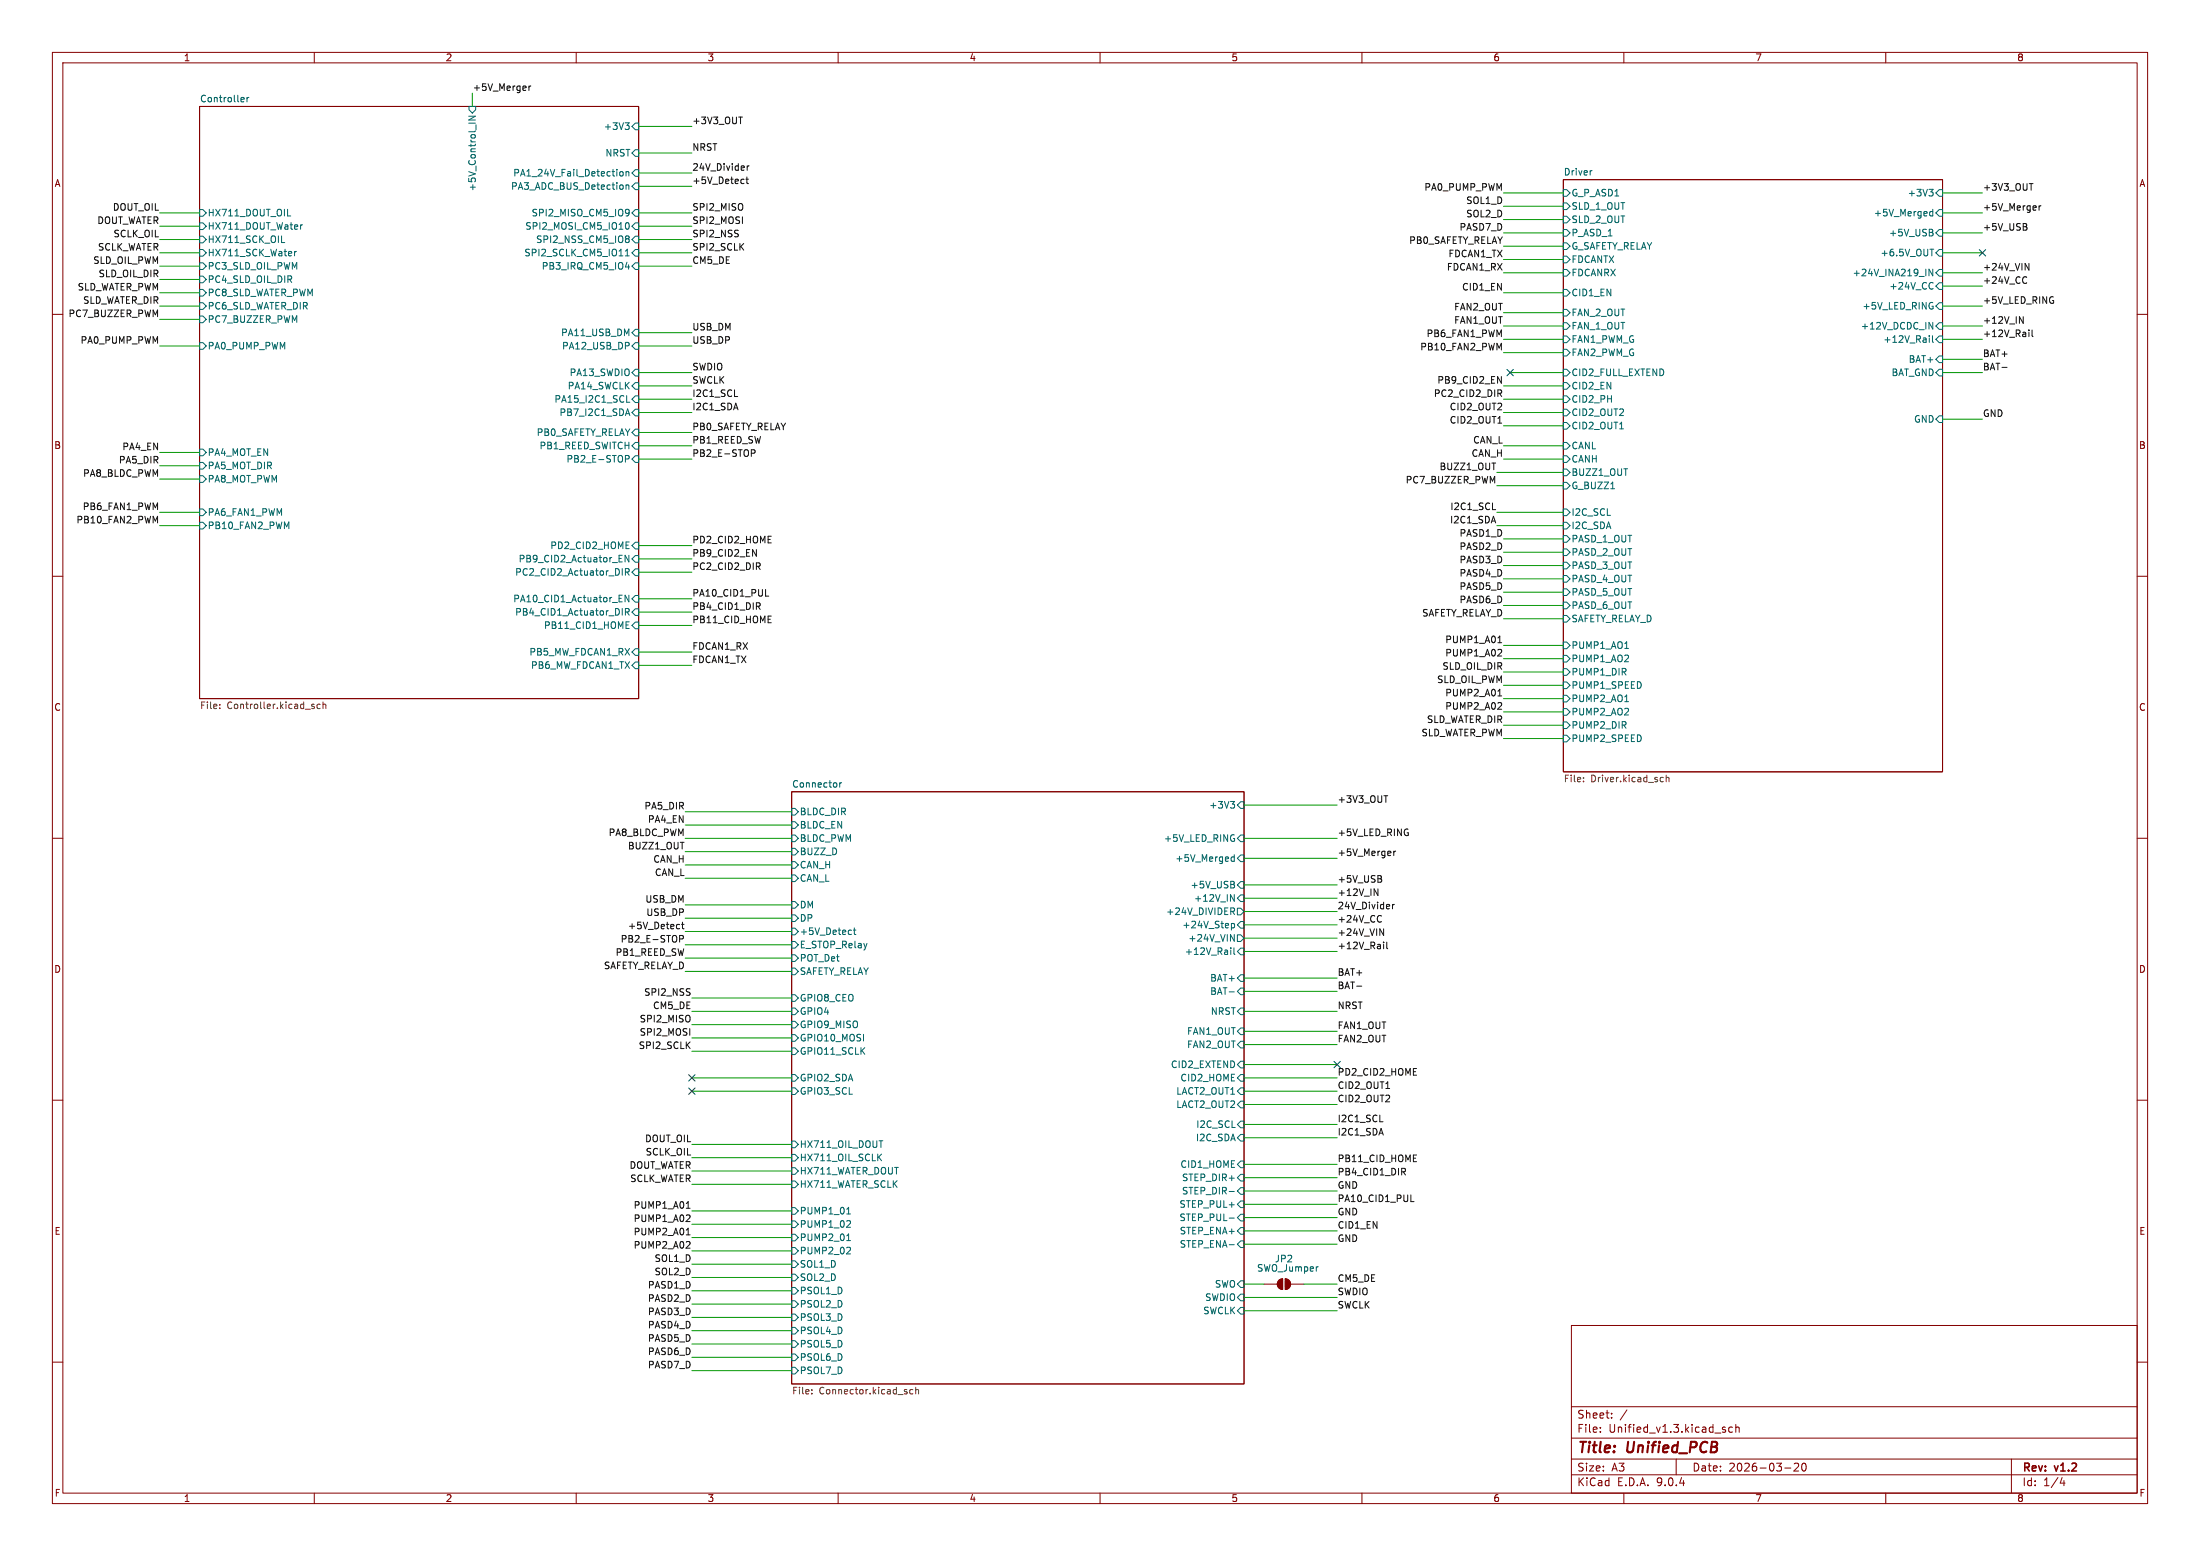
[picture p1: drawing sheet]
<svg xmlns="http://www.w3.org/2000/svg" width="420mm" height="297mm" viewBox="0 0 420 297" stroke-linecap="round" stroke-linejoin="round" font-family="sans-serif">
<g fill="none" stroke="#840000" stroke-width=".19">
<path d="M10 10h400v277h-400zM12 12h396v273h-396zM60 10v2M110 10v2M160 10v2M210 10v2M260 10v2M310 10v2M360 10v2M38.1 20.3h83.8v113.1h-83.8zM298.4 34.3h72.4v113h-72.4zM10 60h2"/>
<path d="M408 60h2M10 110h2M408 110h2M10 160h2M151.1 151.1h86.4v113.1h-86.4zM408 160h2M10 210h2M408 210h2M241.3 245.1h2.5M244.1 244.4l.8-.3v2a1.02 1.02 0 0 1-1-.6 1.02 1.02 0 0 1 .2-1.1zM245.4 244.1a1.02 1.02 0 0 1 1 1 1.02 1.02 0 0 1-1 1zM246.4 245.1h2.5"/>
<path d="M300 253h108v32h-108zM10 260h2M300 278.5h108M300 274.5h108M300 268.5h108M305.5 273.2v.2M305.5 272.5v.1M307.7 270.5v.2M307.7 269.8v.1M310.6 269.1l-1.3 1.9M320 278.5v3M329 272.9l.4 .1v.2l-.2 .2h-.3"/>
<path d="M329 272.4l.4 .1M330.7 272.5l-.4-.1-.3 .3 .2 .6h.5M331.4 272.5l.2-.1 .3 .1 .1 .9M331.4 271.9v1.5M342.5 279.4l.6-.1 .2 .1 .1 .3-1 1.1h1M344.1 279.4l.2-.1a.8 .8 0 0 1 .5 .7 .8 .8 0 0 1-.5 .8l-.2-.2-.2-.4zM384 278.5v6.5M408 260h2M60 285v2M110 285v2M160 285v2M210 285v2"/>
<path d="M260 285v2M300 281.5h108M310 285v2M340.7 280.2h1.2M360 285v2M393.7 282l-.4 1.1h.9M394 282.6v1"/>
</g>
<g fill="none" stroke="#006464" stroke-width=".19">
<path d="M46.2 18.6l.3 .1 .1 .2-.6 .1M46.5 19.4h-.3M47.2 18.6v.8M47.5 18.6l-.3 .2M89.5 22.2h1.2l-1.2 .7h1.2M89.5 20.3h1.3v.7l-.6 .6-.7-.6zM118.4 32.9l.1-.1 .4 .1 .1 .5-.2 .1-.3 .1-.1-.1zM119.3 23.4h.8l-.4 .5M119.5 32.9l.2-.1h.3l.1 .8M119.5 32.8v.8M119.5 35.3v.8M119.5 35.4l.2-.1 .3 .1 .1 .7"/>
<path d="M119.6 39.9h.3l.2 .3a.84 .84 0 0 1-.3 1M119.9 23.9l.2 .3v.3l-.2 .2M121.3 23.5h.6v1.3h-.6l-.7-.7zM121.3 28.6h.6v1.2h-.6l-.7-.6zM121.3 32.4h.6v1.3h-.6l-.7-.7zM121.3 34.9h.6v1.3h-.6l-.7-.6zM298.4 38.7h.7l.6 .7-.6 .6h-.7zM298.4 36.2h.7l.6 .6-.6 .7h-.7zM303.9 32.6h-.2M368.3 36.1h.7l-.4 .5M368.8 36.6l.2 .3v.3l-.2 .2M369 39.9v1.3"/>
<path d="M370.2 36.2h.6v1.3h-.6l-.6-.7zM38.1 40h.6l.7 .6-.7 .7h-.6zM38.1 42.5h.6l.7 .7-.7 .6h-.6zM38.1 45.1h.6l.7 .6-.7 .7h-.6zM38.1 47.6h.6l.7 .7-.7 .6h-.6zM38.1 50.2h.6l.7 .6-.7 .6h-.6zM38.1 52.7h.6l.7 .6-.7 .7h-.6zM38.1 57.8h.6l.7 .6-.7 .7h-.6zM38.1 55.2h.6l.7 .7-.7 .6h-.6zM53.8 46.3h.6M54.9 41.2h.6M56.2 48v.8"/>
<path d="M56.6 48l-.4 .2M57.4 42.9v.9M57.7 42.9l-.3 .3M119.4 48.8h.7M119.4 47.9l.4-.3v1.2M119.4 51h.8M119.6 42.6l.1-.1a.68 .68 0 0 1 .4 .6 .68 .68 0 0 1-.4 .7l-.1-.1M119.6 45h.3l.2 .3-.2 .3M119.6 45.6h.3M119.9 45.6l.2 .2v.3l-.1 .1-.4 .1M120 50.5v.9M120.1 40.5l-.2 .2h-.3"/>
<path d="M120.6 45.7l.7-.6h.6v1.3h-.6zM120.6 50.8l.7-.6h.6v1.2h-.6zM121.3 40h.6v1.3h-.6l-.7-.7zM121.3 42.5h.6v1.3h-.6l-.7-.6zM121.3 47.6h.6v1.3h-.6l-.7-.6zM298.4 59.1h.7l.6 .6-.6 .6h-.7zM298.4 51.4h.7l.6 .7-.6 .6h-.7zM298.4 48.9h.7l.6 .6-.6 .7h-.7zM298.4 41.3h.7l.6 .6-.6 .6h-.7zM298.4 43.8h.7l.6 .7-.6 .6h-.7zM298.4 55.2h.7l.6 .7-.6 .6h-.7zM298.4 46.4h.7l.6 .6-.6 .6h-.7z"/>
<path d="M368.4 47.6h.8M368.7 44.4l.3 .2v.3l-.2 .1M368.8 58.5h.2v.4l-.2 .1M368.8 53.9l.2 .1M368.9 43.8l.1 .2-.1 .3M368.9 57.7l.1 .1M369 51.4v1.2l-.7-1.2v1.2M369 40.4h-.4l-.2 .2 .1 .6h.5M369 55.1l-.2 .1M370.2 40h.6v1.3h-.6l-.6-.7zM370.2 43.8h.6v1.3h-.6l-.6-.6zM370.2 47.6h.6v1.3h-.6l-.6-.6z"/>
<path d="M370.2 54h.6v1.2h-.6l-.6-.6zM370.2 57.8h.6v1.3h-.6l-.6-.7zM370.2 51.4h.6v1.3h-.6l-.6-.6zM38.1 65.4h.6l.7 .6-.7 .7h-.6zM38.1 60.3h.6l.7 .7-.7 .6h-.6zM119.5 79h.6M119.6 76.8h.6M119.8 78l.4 1.3M120.6 73.7l.7-.7h.6v1.3h-.6zM120.6 78.7l.7-.6h.6v1.3h-.6zM121.3 62.9h.6v1.2h-.6l-.7-.6zM121.3 65.4h.6v1.3h-.6l-.7-.7z"/>
<path d="M121.3 70.5h.6v1.3h-.6l-.7-.7zM121.3 75.6h.6v1.2h-.6l-.7-.6zM298.4 78.1h.7l.6 .6-.6 .7h-.7zM298.4 61.6h.7l.6 .6-.6 .7h-.7zM298.4 73h.7l.6 .7-.6 .6h-.7zM298.4 75.6h.7l.6 .6-.6 .6h-.7zM298.4 70.5h.7l.6 .6-.6 .7h-.7zM298.4 64.1h.7l.6 .7-.6 .6h-.7zM298.4 66.7h.7l.6 .6-.6 .6h-.7zM368.3 61.5l.7 1.3v-1.3M368.3 64.1v.1M368.3 64.5v.8"/>
<path d="M368.9 64.1v1.1l.2 .1M370.2 67.9h.6v1.3h-.6l-.6-.6zM370.2 70.5h.6v1.3h-.6l-.6-.7zM370.2 79.4h.6v1.2h-.6l-.6-.6zM370.2 61.6h.6v1.3h-.6l-.6-.7zM370.2 64.1h.6v1.3h-.6l-.6-.6zM38.1 85.7h.6l.7 .7-.7 .6h-.6zM38.1 88.3h.6l.7 .6-.7 .6h-.6zM38.1 97.2h.6l.7 .6-.7 .6h-.6zM38.1 90.8h.6l.7 .6-.7 .7h-.6zM38.1 99.7h.6l.7 .6-.7 .7h-.6zM119.4 86.9h.5l.2 .3-.1 .3-.6 .1"/>
<path d="M120.6 85.1l.7-.6h.6v1.2h-.6zM121.3 81.9h.6v1.3h-.6l-.7-.6zM121.3 87h.6v1.3h-.6l-.7-.7zM298.4 89.5h.7l.6 .7-.6 .6h-.7zM298.4 87h.7l.6 .6-.6 .7h-.7zM298.4 84.5h.7l.6 .6-.6 .6h-.7zM298.4 80.6h.7l.6 .7-.6 .6h-.7zM298.4 92.1h.7l.6 .6-.6 .6h-.7zM298.4 97.2h.7l.6 .6-.6 .6h-.7zM298.4 99.7h.7l.6 .6-.6 .7h-.7zM307.5 93.3h.7M309.2 81.9h.7"/>
<path d="M118.2 114.9h.6M118.2 113.6h.6M118.2 107.3h.6M118.2 106h.6M118.8 116.1v1.3M119.4 109.2l.6-.1 .1-.1v-.3l-.7-.2v1.3M119.4 116.8h.6l.1-.2v-.3l-.7-.2v1.3M119.5 119.3h.4M119.5 120h.6M119.5 118.7h.6M119.7 116.8l.4 .6M119.7 109.2l.4 .6"/>
<path d="M120.1 106v1.3l-.8-1.3v1.3M120.1 113.6v1.3l-.8-1.3v1.3M120.6 114.3l.7-.6h.6v1.2h-.6zM120.6 109.2l.7-.6h.6v1.3h-.6zM120.6 119.4l.7-.7h.6v1.3h-.6zM121.3 116.2h.6v1.3h-.6l-.7-.7zM121.3 103.5h.6v1.3h-.6l-.7-.7zM121.3 106h.6v1.3h-.6l-.7-.6zM298.4 102.2h.7l.6 .7-.6 .6h-.7zM298.4 104.8h.7l.6 .6-.6 .6h-.7zM298.4 107.3h.7l.6 .7-.6 .6h-.7zM298.4 109.9h.7l.6 .6-.6 .6h-.7z"/>
<path d="M298.4 112.4h.7l.6 .6-.6 .7h-.7zM298.4 114.9h.7l.6 .7-.6 .6h-.7zM298.4 117.5h.7l.6 .6-.6 .6h-.7zM121.3 123.8h.6v1.3h-.6l-.7-.6zM121.3 126.4h.6v1.2h-.6l-.7-.6zM298.4 122.6h.7l.6 .6-.6 .6h-.7zM298.4 125.1h.7l.6 .6-.6 .7h-.7zM298.4 127.6h.7l.6 .7-.6 .6h-.7zM298.4 130.2h.7l.6 .6-.6 .6h-.7zM298.4 132.7h.7l.6 .7-.6 .6h-.7zM298.4 135.3h.7l.6 .6-.6 .6h-.7zM298.4 137.8h.7l.6 .6-.6 .7h-.7z"/>
<path d="M310.2 123.8h.7M310.2 133.9h.7M151.1 154.3h.7l.6 .6-.6 .7h-.7zM151.1 156.8h.7l.6 .7-.6 .6h-.7zM151.1 159.4h.7l.6 .6-.6 .7h-.7zM160.3 149.4v.9M160.7 149.4l-.4 .3M234.9 153h.8l-.4 .5M235.4 153.5l.3 .2v.3l-.3 .2M235.5 159.3l.1 .1M236.9 153h.6v1.3h-.6l-.7-.6zM298.4 140.3h.7l.6 .7-.6 .6h-.7z"/>
<path d="M151.1 177.2h.7l.6 .6-.6 .6h-.7zM151.1 161.9h.7l.6 .7-.6 .6h-.7zM151.1 164.5h.7l.6 .6-.6 .6h-.7zM151.1 167h.7l.6 .6-.6 .7h-.7zM151.1 172.1h.7l.6 .6-.6 .7h-.7zM151.1 174.6h.7l.6 .7-.6 .6h-.7zM151.1 179.7h.7l.6 .6-.6 .7h-.7zM162.4 177.5l.1 .1M162.5 178.3l-.1 .1M162.9 177.5h.5M163.1 177.1v1.1l.3 .2M234.9 170.8l.7 1.2v-1.2"/>
<path d="M234.9 178.4l.7 1.2v-1.2M235 173.3h.4l.3 .2-.1 .4-.6 .1M235.1 176.3h.3l.3 .2-.1 .5h-.5M235.1 176.3v1.2M235.3 174l.4 .6M235.4 168.8l.3 .3-.1 .3-.2 .1M235.4 160.1h.3v.4l-.3 .1M235.5 168.3l.1 .2-.1 .3M235.6 163.1v1.3M235.6 163.6h-.3l-.3 .2 .1 .5h.5M236.2 168.9l.7-.6h.6v1.2h-.6zM236.2 173.4h.7l.6 .6-.6 .6h-.7z"/>
<path d="M236.2 178.4h.7l.6 .7-.6 .6h-.7zM236.2 160l.7-.6h.6v1.3h-.6zM236.9 163.2h.6v1.3h-.6l-.7-.7zM236.9 170.8h.6v1.3h-.6l-.7-.6zM236.9 175.9h.6v1.3h-.6l-.7-.7zM151.1 192.4h.7l.6 .6-.6 .7h-.7zM151.1 189.9h.7l.6 .6-.6 .6h-.7zM151.1 194.9h.7l.6 .7-.6 .6h-.7zM151.1 197.5h.7l.6 .6-.6 .7h-.7zM151.1 182.2h.7l.6 .7-.6 .6h-.7zM151.1 184.8h.7l.6 .6-.6 .7h-.7zM234.7 189.3h.9"/>
<path d="M235 180.9v.1M235 181.3v.9M235.6 180.9v1.1l.1 .2M236.2 193l.7-.6h.6v1.3h-.6zM236.2 181.6l.7-.6h.6v1.2h-.6zM236.9 186.1h.6v1.2h-.6l-.7-.6zM236.9 188.6h.6v1.3h-.6l-.7-.7zM236.9 196.2h.6v1.3h-.6l-.7-.6zM236.9 198.8h.6v1.2h-.6l-.7-.6zM151.1 200h.7l.6 .7-.6 .6h-.7zM151.1 217.8h.7l.6 .6-.6 .7h-.7zM151.1 205.1h.7l.6 .6-.6 .7h-.7z"/>
<path d="M151.1 207.6h.7l.6 .7-.6 .6h-.7zM167.8 217.7h.7M236.2 203.2l.7-.6h.6v1.2h-.6zM236.2 205.7l.7-.6h.6v1.3h-.6zM236.2 214.6l.7-.6h.6v1.3h-.6zM236.2 217.2l.7-.7h.6v1.3h-.6zM236.9 207.6h.6v1.3h-.6l-.7-.6zM236.9 210.2h.6v1.3h-.6l-.7-.7zM151.1 220.3h.7l.6 .7-.6 .6h-.7zM151.1 222.9h.7l.6 .6-.6 .7h-.7zM151.1 225.4h.7l.6 .7-.6 .6h-.7zM151.1 230.5h.7l.6 .6-.6 .7h-.7z"/>
<path d="M151.1 233h.7l.6 .7-.6 .6h-.7zM151.1 235.6h.7l.6 .6-.6 .7h-.7zM151.1 238.1h.7l.6 .7-.6 .6h-.7zM161.6 231.7h.8M161.6 236.8h.8M161.9 230.6l.1-.2v1.3M161.9 235.7l.1-.2v1.3M162.1 233l.3 .2-.1 .3-.7 .8h.8M162.1 238.1l.3 .2-.1 .3-.7 .7h.8M167.7 220.8l.6 .8M168.3 220.3l-.7 .7M234.7 227.4h.9"/>
<path d="M234.7 237.6h.9M234.7 232.5h.9M236.2 227.3l.7-.6h.6v1.3h-.6zM236.2 237.5l.7-.6h.6v1.2h-.6zM236.2 229.9l.7-.7h.6v1.3h-.6zM236.9 221.6h.6v1.3h-.6l-.7-.7zM236.9 224.2h.6v1.2h-.6l-.7-.6zM236.9 234.3h.6v1.3h-.6l-.7-.7zM236.9 231.8h.6v1.2h-.6l-.7-.6zM151.1 245.7h.7l.6 .7-.6 .6h-.7zM151.1 248.3h.7l.6 .6-.6 .7h-.7zM151.1 250.8h.7l.6 .7-.6 .6h-.7z"/>
<path d="M151.1 253.4h.7l.6 .6-.6 .6h-.7zM151.1 255.9h.7l.6 .6-.6 .7h-.7zM151.1 258.4h.7l.6 .7-.6 .6h-.7zM151.1 240.7h.7l.6 .6-.6 .6h-.7zM151.1 243.2h.7l.6 .6-.6 .7h-.7zM236.2 250.2l.7-.6h.6v1.2h-.6zM236.9 247h.6v1.3h-.6l-.7-.7zM236.9 244.5h.6v1.2h-.6l-.7-.6zM251.5 241.8h.1M151.1 261h.7l.6 .6-.6 .7h-.7z"/>
</g>
<g fill="none" stroke="#725600" stroke-width=".19">
<path d="M41.9 135.1v.2M41.9 134.5v.1M59.7 134.8l.3 .1v.2l-.4 .2M59.7 134.4l.3 .1M61.1 134.5l-.3-.1-.3 .3 .1 .5h.5M61.7 134.5l.1-.1 .3 .1 .1 .8M61.7 134v1.3M302.3 149.1v.1M302.3 148.4v.2M317.2 148.4h.3M317.5 149.2h-.3M318.1 148.5l.2-.1h.3v.8"/>
<path d="M318.1 148v1.2M155 265.9v.2M155 265.3v.1M174.3 265.3l-.4-.1-.2 .3 .1 .5h.5M174.8 265.3l.2-.1 .3 .1 .1 .8M174.8 264.8v1.3"/>
</g>
<g fill="#840000" stroke="#840000" stroke-width=".19">
<path d="M244.1 244.4l.8-.3v2a1.02 1.02 0 0 1-1-.6 1.02 1.02 0 0 1 .2-1.1z"/>
<path d="M245.4 244.1a1.02 1.02 0 0 1 1 1 1.02 1.02 0 0 1-1 1z"/>
</g>
<g fill="none" stroke="#0f0f0f" stroke-width=".19">
<path d="M101 16.4v.9M101.3 16.4l-.3 .3M141 22.3h.7M141.9 34.2l.1 .1M142 35h-.1M142.4 34.2h.5M142.6 33.8v1.1l.3 .1M142.6 31.7v.8M143 31.7l-.4 .2M387.4 35h.7M389.3 39.3v.8M389.6 39.3l-.3 .2"/>
<path d="M386.6 50.3l.7 1.3v-1.3M386.7 52.8l.2 .1M386.7 43.3l.3 .2-.1 .3-.2 .1M386.8 42.7l.1 .2-.1 .3M386.9 54l-.2 .1M391.8 57.4h.2v.4l-.2 .1M391.9 56.6l.1 .1M140.2 75.7h.6M285.9 71.9l.7 1.2v-1.2M286.3 75.1l.4 .6M286.6 74.5v.5M382.2 70.1h1"/>
<path d="M385.5 60.4l.7 1.3v-1.3M387.3 63v.1M387.3 63.4v.9M387.9 63v1.1l.2 .2M143.4 85.8h.5l.3 .3-.2 .4h-.6M284.9 97.3h.6M286 80.8h.7M143.7 104.9l.7 1.3v-1.3M144.7 108.1l.4 .6M144.7 115.7l.4 .6M145 115.1l.1 .2-.1 .4M145.1 107.6v.4"/>
<path d="M146.2 113.8h.6M146.6 118.9h.6M146.6 117.6h.6M286 122.7h.7M286 132.8h.7M286.2 121.6l.1-.2v1.3M286.2 131.7l.1-.1v1.2M286.6 124l.1 .2-.1 .3-.7 .7h.8M286.6 134.2l.1 .1-.1 .4-.7 .7h.8M264.2 151.9h.7M268.6 159h.3v.4l-.3 .1M268.7 158.2l.1 .1"/>
<path d="M129.6 176.4l.1 .1M129.7 178.6h.5l.3 .2-.2 .4h-.6M129.7 177.2l-.1 .1M130.1 176.4h.5M130.3 176v1.1l.3 .2M262.3 169.7l.8 1.2v-1.2M263.4 177.3l.7 1.3v-1.3M263.5 174.7l.2 .2M263.5 167.7l.3 .3-.1 .3-.2 .1M263.6 167.2l.1 .2-.1 .3M263.7 175.9l-.2 .1M264.1 179.8v.1"/>
<path d="M264.7 179.8v1.1l.2 .2M265.8 172.6v.9M266.1 162.5v.8M266.2 172.6l-.4 .3M266.4 162.5l-.3 .2M259 188.2h1M264.1 180.3v.8M263.4 214.1h.6M264.6 207.8h.7M131 235.7h.7M131 230.6h.7M131.3 229.5l.1-.1v1.2"/>
<path d="M131.3 234.6l.1-.2v1.3M131.6 237l.1 .2v.3l-.7 .7h.7M131.6 232l.1 .1v.3l-.7 .8h.7M267.9 223.7l.4 .6M268.2 223.1l.1 .1-.1 .4M269.3 229.4h.6M269.8 221.7h.6M269.8 220.5h.6"/>
</g>
<g fill="none" stroke="#009600" stroke-width=".19">
<path d="M90.2 17.8v2.5M121.9 24.1h10.2M121.9 29.2h10.2M121.9 33h10.2M121.9 35.6h10.2M287 36.8h11.4M287 39.4h11.4M370.8 36.8h7.7M30.5 55.9h7.6M30.5 50.8h7.6M30.5 58.4h7.6M30.5 43.2h7.6"/>
<path d="M30.5 48.3h7.6M30.5 45.7h7.6M30.5 40.6h7.6M30.5 53.3h7.6M121.9 50.8h10.2M121.9 43.2h10.2M121.9 48.3h10.2M121.9 45.7h10.2M121.9 40.6h10.2M287 52.1h11.4M287 55.9h11.4M287 59.7h11.4"/>
<path d="M287 47h11.4M287 44.5h11.4M287 41.9h11.4M287 49.5h11.4M370.8 52.1h7.7M370.8 54.6h7.7M370.8 58.4h7.7M370.8 48.3h7.7M370.8 40.6h7.7M370.8 44.5h7.7M30.5 66h7.6M30.5 61h7.6"/>
<path d="M121.9 63.5h10.2M121.9 71.1h10.2M121.9 66h10.2M121.9 73.7h10.2M121.9 78.7h10.2M121.9 76.2h10.2M287 62.2h11.4M287 64.8h11.4M287 67.3h11.4M287 73.7h11.4M287 78.7h11.4M287 76.2h11.4"/>
<path d="M288.3 71.1h10.1M370.8 71.1h7.7M370.8 62.2h7.7M370.8 64.8h7.7M370.8 68.6h7.7M30.5 88.9h7.6M30.5 91.4h7.6M30.5 97.8h7.6M30.5 86.4h7.6M121.9 85.1h10.2M121.9 82.6h10.2M121.9 87.6h10.2"/>
<path d="M285.7 90.2h12.7M285.7 92.7h12.7M285.7 97.8h12.7M287 85.1h11.4M287 87.6h11.4M287 81.3h11.4M370.8 80h7.7M30.5 100.3h7.6M121.9 119.4h10.2M121.9 104.1h10.2M121.9 114.3h10.2M121.9 116.8h10.2"/>
<path d="M121.9 106.7h10.2M121.9 109.2h10.2M285.7 100.3h12.7M287 108h11.4M287 105.4h11.4M287 102.9h11.4M287 115.6h11.4M287 118.1h11.4M287 113h11.4M287 110.5h11.4M121.9 127h10.2M121.9 124.5h10.2"/>
<path d="M287 125.7h11.4M287 123.2h11.4M287 128.3h11.4M287 135.9h11.4M287 130.8h11.4M287 138.4h11.4M287 133.4h11.4M130.8 157.5h20.3M130.8 154.9h20.3M237.5 153.7h17.8M287 141h11.4M130.8 167.6h20.3"/>
<path d="M130.8 162.6h20.3M130.8 165.1h20.3M130.8 160h20.3M130.8 177.8h20.3M130.8 175.3h20.3M130.8 172.7h20.3M237.5 160h17.8M237.5 171.5h17.8M237.5 174h17.8M237.5 168.9h17.8M237.5 176.5h17.8M237.5 163.8h17.8"/>
<path d="M237.5 179.1h17.8M130.8 180.3h20.3M130.8 182.9h20.3M130.8 185.4h20.3M132.1 198.1h19M132.1 193h19M132.1 195.6h19M132.1 190.5h19M237.5 199.4h17.8M237.5 193h17.8M237.5 186.7h17.8M237.5 181.6h17.8"/>
<path d="M237.5 196.9h17.8M237.5 189.2h17.8M132.1 208.3h19M132.1 205.7h19M132.1 200.7h19M132.1 218.4h19M237.5 208.3h17.8M237.5 205.7h17.8M237.5 210.8h17.8M237.5 203.2h17.8M237.5 217.2h17.8M237.5 214.6h17.8"/>
<path d="M132.1 238.8h19M132.1 231.1h19M132.1 226.1h19M132.1 233.7h19M132.1 223.5h19M132.1 236.2h19M132.1 221h19M237.5 234.9h17.8M237.5 237.5h17.8M237.5 222.2h17.8M237.5 224.8h17.8M237.5 227.3h17.8"/>
<path d="M237.5 229.9h17.8M237.5 232.4h17.8M132.1 246.4h19M132.1 241.3h19M132.1 243.8h19M132.1 248.9h19M132.1 259.1h19M132.1 254h19M132.1 251.5h19M132.1 256.5h19M237.5 250.2h17.8M237.5 245.1h3.8"/>
<path d="M237.5 247.6h17.8M248.9 245.1h6.4M132.1 261.6h19"/>
</g>
<path d="M377.9 47.7l1.2 1.2M379.1 47.7l-1.2 1.2M287.7 70.5l1.2 1.2M288.9 70.5l-1.2 1.2M131.5 205.1l1.2 1.2M131.5 207.7l1.2 1.2M132.7 205.1l-1.2 1.2M132.7 207.7l-1.2 1.2M254.7 202.6l1.2 1.2M255.9 202.6l-1.2 1.2" fill="none" stroke="#000084" stroke-width=".19"/>
<g font-size="2.8" fill="#840000">
<text x="301" y="277.9">Title:</text>
<text x="310.6" y="277.9">Unified_PCB</text>
</g>
<g font-size="2.1" fill="#840000">
<text x="301" y="273.7">File:</text>
<text x="301" y="271">Sheet:</text>
<text x="307.1" y="273.7">Unified_v1.3.kicad_sch</text>
<text x="301" y="281.1">Size:</text>
<text x="307.6" y="281.1">A3</text>
<text x="323" y="281.1">Date:</text>
<text x="330" y="281.1">2026-03-20</text>
<text x="386" y="281.3">Rev:</text>
<text x="392.4" y="281.3">v1.2</text>
<text x="301" y="283.9">KiCad</text>
<text x="308.7" y="283.9">E.D.A.</text>
<text x="316.3" y="283.9">9.0.4</text>
<text x="386" y="283.9">Id:</text>
<text x="390.1" y="283.9">1/4</text>
</g>
<g font-size="1.8" fill="#840000">
<text x="35" y="11.9">1</text>
<text x="85" y="11.9">2</text>
<text x="135" y="11.9">3</text>
<text x="185" y="11.9">4</text>
<text x="235" y="11.9">5</text>
<text x="285" y="11.9">6</text>
<text x="335" y="11.9">7</text>
<text x="385" y="11.9">8</text>
<text x="10.3" y="35.9">A</text>
<text x="408.3" y="35.9">A</text>
<text x="10.3" y="85.9">B</text>
<text x="408.2" y="85.9">B</text>
<text x="10.3" y="135.9">C</text>
<text x="408.2" y="135.9">C</text>
<text x="10.3" y="185.9">D</text>
<text x="408.2" y="185.9">D</text>
<text x="10.3" y="235.9">E</text>
<text x="408.3" y="235.9">E</text>
<text x="10.3" y="285.9">F</text>
<text x="35" y="286.9">1</text>
<text x="85" y="286.9">2</text>
<text x="135" y="286.9">3</text>
<text x="185" y="286.9">4</text>
<text x="235" y="286.9">5</text>
<text x="285" y="286.9">6</text>
<text x="335" y="286.9">7</text>
<text x="385" y="286.9">8</text>
<text x="408.3" y="285.9">F</text>
</g>
<g font-size="1.8" fill="#0f0f0f">
<text x="90.2" y="17.4">+5V_Merger</text>
<text x="132.1" y="23.8">+3V3_OUT</text>
<text x="132.1" y="28.9">NRST</text>
<text x="132.1" y="32.7">24V_Divider</text>
<text x="132.1" y="35.2">+5V_Detect</text>
<text x="21.4" y="40.3">DOUT_OIL</text>
<text x="132.1" y="40.3">SPI2_MISO</text>
<text x="271.8" y="36.5">PA0_PUMP_PWM</text>
<text x="279.8" y="39">SOL1_D</text>
<text x="279.8" y="41.6">SOL2_D</text>
<text x="378.5" y="36.5">+3V3_OUT</text>
<text x="378.5" y="40.3">+5V_Merger</text>
<text x="18.5" y="42.8">DOUT_WATER</text>
<text x="18.6" y="47.9">SCLK_WATER</text>
<text x="21.6" y="45.4">SCLK_OIL</text>
<text x="132.1" y="42.8">SPI2_MOSI</text>
<text x="132.1" y="47.9">SPI2_SCLK</text>
<text x="132.1" y="45.4">SPI2_NSS</text>
<text x="268.9" y="46.6">PB0_SAFETY_RELAY</text>
<text x="278.5" y="44.1">PASD7_D</text>
<text x="378.5" y="44.1">+5V_USB</text>
<text x="17.7" y="50.5">SLD_OIL_PWM</text>
<text x="18.7" y="53">SLD_OIL_DIR</text>
<text x="132.1" y="50.5">CM5_DE</text>
<text x="276.1" y="51.7">FDCAN1_RX</text>
<text x="276.4" y="49.2">FDCAN1_TX</text>
<text x="378.5" y="51.7">+24V_VIN</text>
<text x="14.7" y="55.5">SLD_WATER_PWM</text>
<text x="15.8" y="58.1">SLD_WATER_DIR</text>
<text x="277.5" y="59.3">FAN2_OUT</text>
<text x="279" y="55.5">CID1_EN</text>
<text x="378.5" y="54.3">+24V_CC</text>
<text x="378.5" y="58.1">+5V_LED_RING</text>
<text x="13" y="60.6">PC7_BUZZER_PWM</text>
<text x="15.3" y="65.7">PA0_PUMP_PWM</text>
<text x="132.1" y="65.7">USB_DP</text>
<text x="132.1" y="63.2">USB_DM</text>
<text x="272.2" y="64.4">PB6_FAN1_PWM</text>
<text x="277.5" y="61.9">FAN1_OUT</text>
<text x="378.5" y="61.9">+12V_IN</text>
<text x="378.5" y="64.4">+12V_Rail</text>
<text x="132.1" y="70.8">SWDIO</text>
<text x="271" y="67">PB10_FAN2_PWM</text>
<text x="378.5" y="70.8">BAT-</text>
<text x="378.5" y="68.2">BAT+</text>
<text x="132.1" y="73.3">SWCLK</text>
<text x="132.1" y="75.9">I2C1_SCL</text>
<text x="273.6" y="75.9">PC2_CID2_DIR</text>
<text x="274.3" y="73.3">PB9_CID2_EN</text>
<text x="132.1" y="82.2">PB0_SAFETY_RELAY</text>
<text x="132.1" y="78.4">I2C1_SDA</text>
<text x="276.7" y="80.9">CID2_OUT1</text>
<text x="276.7" y="78.4">CID2_OUT2</text>
<text x="378.5" y="79.7">GND</text>
<text x="22.6" y="88.6">PA5_DIR</text>
<text x="23.3" y="86">PA4_EN</text>
<text x="132.1" y="84.7">PB1_REED_SW</text>
<text x="132.1" y="87.3">PB2_E-STOP</text>
<text x="274.7" y="89.8">BUZZ1_OUT</text>
<text x="280.8" y="87.3">CAN_H</text>
<text x="281.1" y="84.7">CAN_L</text>
<text x="15.8" y="91.1">PA8_BLDC_PWM</text>
<text x="268.3" y="92.4">PC7_BUZZER_PWM</text>
<text x="14.5" y="100">PB10_FAN2_PWM</text>
<text x="15.7" y="97.4">PB6_FAN1_PWM</text>
<text x="276.7" y="100">I2C1_SDA</text>
<text x="276.8" y="97.4">I2C1_SCL</text>
<text x="132.1" y="106.3">PB9_CID2_EN</text>
<text x="132.1" y="103.8">PD2_CID2_HOME</text>
<text x="278.5" y="102.5">PASD1_D</text>
<text x="278.5" y="105.1">PASD2_D</text>
<text x="278.5" y="107.6">PASD3_D</text>
<text x="132.1" y="108.9">PC2_CID2_DIR</text>
<text x="132.1" y="114">PA10_CID1_PUL</text>
<text x="278.5" y="112.7">PASD5_D</text>
<text x="278.5" y="110.1">PASD4_D</text>
<text x="132.1" y="116.5">PB4_CID1_DIR</text>
<text x="132.1" y="119">PB11_CID_HOME</text>
<text x="271.4" y="117.8">SAFETY_RELAY_D</text>
<text x="278.5" y="115.2">PASD6_D</text>
<text x="132.1" y="124.1">FDCAN1_RX</text>
<text x="275.8" y="122.8">PUMP1_A01</text>
<text x="275.8" y="125.4">PUMP1_A02</text>
<text x="132.1" y="126.7">FDCAN1_TX</text>
<text x="274.2" y="130.5">SLD_OIL_PWM</text>
<text x="275.3" y="127.9">SLD_OIL_DIR</text>
<text x="275.8" y="135.5">PUMP2_A02</text>
<text x="275.8" y="133">PUMP2_A01</text>
<text x="271.3" y="140.6">SLD_WATER_PWM</text>
<text x="272.3" y="138.1">SLD_WATER_DIR</text>
<text x="122.9" y="154.6">PA5_DIR</text>
<text x="255.3" y="153.3">+3V3_OUT</text>
<text x="116.1" y="159.7">PA8_BLDC_PWM</text>
<text x="123.6" y="157.1">PA4_EN</text>
<text x="255.3" y="159.7">+5V_LED_RING</text>
<text x="119.8" y="162.2">BUZZ1_OUT</text>
<text x="124.6" y="164.8">CAN_H</text>
<text x="124.9" y="167.3">CAN_L</text>
<text x="255.3" y="163.5">+5V_Merger</text>
<text x="123.1" y="172.4">USB_DM</text>
<text x="255.3" y="168.6">+5V_USB</text>
<text x="255.3" y="171.1">+12V_IN</text>
<text x="255.3" y="173.6">24V_Divider</text>
<text x="118.4" y="180">PB2_E-STOP</text>
<text x="119.8" y="177.5">+5V_Detect</text>
<text x="123.3" y="174.9">USB_DP</text>
<text x="255.3" y="176.2">+24V_CC</text>
<text x="255.3" y="178.7">+24V_VIN</text>
<text x="115.2" y="185.1">SAFETY_RELAY_D</text>
<text x="117.4" y="182.5">PB1_REED_SW</text>
<text x="255.3" y="181.3">+12V_Rail</text>
<text x="122.9" y="190.2">SPI2_NSS</text>
<text x="255.3" y="186.3">BAT+</text>
<text x="255.3" y="188.9">BAT-</text>
<text x="122" y="197.8">SPI2_MOSI</text>
<text x="122" y="195.2">SPI2_MISO</text>
<text x="124.6" y="192.7">CM5_DE</text>
<text x="255.3" y="196.5">FAN1_OUT</text>
<text x="255.3" y="192.7">NRST</text>
<text x="121.8" y="200.3">SPI2_SCLK</text>
<text x="255.3" y="199">FAN2_OUT</text>
<text x="255.3" y="207.9">CID2_OUT1</text>
<text x="255.3" y="205.4">PD2_CID2_HOME</text>
<text x="255.3" y="214.3">I2C1_SCL</text>
<text x="255.3" y="210.5">CID2_OUT2</text>
<text x="123" y="218.1">DOUT_OIL</text>
<text x="123.2" y="220.6">SCLK_OIL</text>
<text x="255.3" y="216.8">I2C1_SDA</text>
<text x="255.3" y="221.9">PB11_CID_HOME</text>
<text x="120.1" y="223.2">DOUT_WATER</text>
<text x="120.2" y="225.7">SCLK_WATER</text>
<text x="255.3" y="227">GND</text>
<text x="255.3" y="224.4">PB4_CID1_DIR</text>
<text x="120.9" y="233.3">PUMP1_A02</text>
<text x="120.9" y="230.8">PUMP1_A01</text>
<text x="255.3" y="232.1">GND</text>
<text x="255.3" y="229.5">PA10_CID1_PUL</text>
<text x="120.9" y="238.4">PUMP2_A02</text>
<text x="120.9" y="235.9">PUMP2_A01</text>
<text x="255.3" y="237.1">GND</text>
<text x="255.3" y="234.6">CID1_EN</text>
<text x="124.9" y="241">SOL1_D</text>
<text x="124.9" y="243.5">SOL2_D</text>
<text x="255.3" y="244.8">CM5_DE</text>
<text x="123.6" y="246">PASD1_D</text>
<text x="123.6" y="248.6">PASD2_D</text>
<text x="123.6" y="251.1">PASD3_D</text>
<text x="255.3" y="247.3">SWDIO</text>
<text x="255.3" y="249.8">SWCLK</text>
<text x="123.6" y="256.2">PASD5_D</text>
<text x="123.6" y="253.7">PASD4_D</text>
<text x="123.6" y="258.7">PASD6_D</text>
<text x="123.6" y="261.3">PASD7_D</text>
</g>
<g font-size="1.8" fill="#006464">
<text x="38.1" y="19.6">Controller</text>
<text x="115.2" y="25">+3V3</text>
<text x="97.9" y="33.9">PA1_24V_Fail_Detection</text>
<text x="115.5" y="30.1">NRST</text>
<text x="298.4" y="33.6">Driver</text>
<text x="39.6" y="41.5">HX711_DOUT_OIL</text>
<text x="91" y="36.6" transform="rotate(-90 91 36.6)">+5V_Control_IN</text>
<text x="97.5" y="36.4">PA3_ADC_BUS_Detection</text>
<text x="101.4" y="41.5">SPI2_MISO_CM5_IO9</text>
<text x="299.9" y="40.2">SLD_1_OUT</text>
<text x="299.9" y="37.7">G_P_ASD1</text>
<text x="357.6" y="41.5">+5V_Merged</text>
<text x="364.1" y="37.7">+3V3</text>
<text x="39.6" y="44">HX711_DOUT_Water</text>
<text x="39.6" y="46.6">HX711_SCK_OIL</text>
<text x="100.2" y="44">SPI2_MOSI_CM5_IO10</text>
<text x="102.2" y="46.6">SPI2_NSS_CM5_IO8</text>
<text x="299.9" y="42.8">SLD_2_OUT</text>
<text x="299.9" y="45.3">P_ASD_1</text>
<text x="299.9" y="47.9">G_SAFETY_RELAY</text>
<text x="360.5" y="45.3">+5V_USB</text>
<text x="39.6" y="49.1">HX711_SCK_Water</text>
<text x="39.6" y="51.7">PC3_SLD_OIL_PWM</text>
<text x="100" y="49.1">SPI2_SCLK_CM5_IO11</text>
<text x="103.3" y="51.7">PB3_IRQ_CM5_IO4</text>
<text x="299.9" y="52.9">FDCANRX</text>
<text x="299.9" y="50.4">FDCANTX</text>
<text x="353.6" y="52.9">+24V_INA219_IN</text>
<text x="358.9" y="49.1">+6.5V_OUT</text>
<text x="39.6" y="54.2">PC4_SLD_OIL_DIR</text>
<text x="39.6" y="59.3">PC6_SLD_WATER_DIR</text>
<text x="39.6" y="56.7">PC8_SLD_WATER_PWM</text>
<text x="299.9" y="56.7">CID1_EN</text>
<text x="355.4" y="59.3">+5V_LED_RING</text>
<text x="360.6" y="55.5">+24V_CC</text>
<text x="39.6" y="61.8">PC7_BUZZER_PWM</text>
<text x="107" y="64.4">PA11_USB_DM</text>
<text x="299.9" y="63.1">FAN_1_OUT</text>
<text x="299.9" y="60.6">FAN_2_OUT</text>
<text x="299.9" y="65.6">FAN1_PWM_G</text>
<text x="355.1" y="63.1">+12V_DCDC_IN</text>
<text x="359.4" y="65.6">+12V_Rail</text>
<text x="39.6" y="66.9">PA0_PUMP_PWM</text>
<text x="107.2" y="66.9">PA12_USB_DP</text>
<text x="108.6" y="72">PA13_SWDIO</text>
<text x="299.9" y="72">CID2_FULL_EXTEND</text>
<text x="299.9" y="68.2">FAN2_PWM_G</text>
<text x="361" y="72">BAT_GND</text>
<text x="364.3" y="69.4">BAT+</text>
<text x="105.7" y="77.1">PA15_I2C1_SCL</text>
<text x="108.3" y="74.5">PA14_SWCLK</text>
<text x="299.9" y="74.5">CID2_EN</text>
<text x="299.9" y="77.1">CID2_PH</text>
<text x="102.4" y="83.4">PB0_SAFETY_RELAY</text>
<text x="106.7" y="79.6">PB7_I2C1_SDA</text>
<text x="299.9" y="82.1">CID2_OUT1</text>
<text x="299.9" y="79.6">CID2_OUT2</text>
<text x="365.3" y="80.9">GND</text>
<text x="39.6" y="87.2">PA4_MOT_EN</text>
<text x="39.6" y="89.8">PA5_MOT_DIR</text>
<text x="102.9" y="86">PB1_REED_SWITCH</text>
<text x="108" y="88.5">PB2_E-STOP</text>
<text x="299.9" y="88.5">CANH</text>
<text x="299.9" y="86">CANL</text>
<text x="39.6" y="92.3">PA8_MOT_PWM</text>
<text x="299.9" y="91">BUZZ1_OUT</text>
<text x="299.9" y="93.6">G_BUZZ1</text>
<text x="39.6" y="98.7">PA6_FAN1_PWM</text>
<text x="39.6" y="101.2">PB10_FAN2_PWM</text>
<text x="299.9" y="98.7">I2C_SCL</text>
<text x="299.9" y="101.2">I2C_SDA</text>
<text x="98.9" y="107.5">PB9_CID2_Actuator_EN</text>
<text x="105" y="105">PD2_CID2_HOME</text>
<text x="299.9" y="103.7">PASD_1_OUT</text>
<text x="299.9" y="106.3">PASD_2_OUT</text>
<text x="98.2" y="110.1">PC2_CID2_Actuator_DIR</text>
<text x="299.9" y="108.8">PASD_3_OUT</text>
<text x="299.9" y="111.4">PASD_4_OUT</text>
<text x="299.9" y="113.9">PASD_5_OUT</text>
<text x="97.9" y="115.2">PA10_CID1_Actuator_EN</text>
<text x="98.2" y="117.7">PB4_CID1_Actuator_DIR</text>
<text x="299.9" y="116.4">PASD_6_OUT</text>
<text x="299.9" y="119">SAFETY_RELAY_D</text>
<text x="101" y="125.3">PB5_MW_FDCAN1_RX</text>
<text x="103.7" y="120.2">PB11_CID1_HOME</text>
<text x="299.9" y="124.1">PUMP1_AO1</text>
<text x="101.3" y="127.9">PB6_MW_FDCAN1_TX</text>
<text x="299.9" y="126.6">PUMP1_AO2</text>
<text x="299.9" y="129.1">PUMP1_DIR</text>
<text x="299.9" y="131.7">PUMP1_SPEED</text>
<text x="299.9" y="134.2">PUMP2_AO1</text>
<text x="299.9" y="136.8">PUMP2_AO2</text>
<text x="299.9" y="139.3">PUMP2_DIR</text>
<text x="299.9" y="141.8">PUMP2_SPEED</text>
<text x="151.1" y="150.4">Connector</text>
<text x="152.6" y="155.8">BLDC_DIR</text>
<text x="230.7" y="154.5">+3V3</text>
<text x="152.6" y="158.3">BLDC_EN</text>
<text x="152.6" y="160.9">BLDC_PWM</text>
<text x="222.1" y="160.9">+5V_LED_RING</text>
<text x="152.6" y="163.4">BUZZ_D</text>
<text x="152.6" y="166">CAN_H</text>
<text x="224.3" y="164.7">+5V_Merged</text>
<text x="152.6" y="168.5">CAN_L</text>
<text x="152.6" y="173.6">DM</text>
<text x="227.2" y="169.8">+5V_USB</text>
<text x="227.8" y="172.3">+12V_IN</text>
<text x="152.6" y="178.7">+5V_Detect</text>
<text x="152.6" y="176.1">DP</text>
<text x="222.5" y="174.9">+24V_DIVIDER</text>
<text x="225.6" y="177.4">+24V_Step</text>
<text x="226.8" y="179.9">+24V_VIN</text>
<text x="152.6" y="181.2">E_STOP_Relay</text>
<text x="152.6" y="183.7">POT_Det</text>
<text x="226.1" y="182.5">+12V_Rail</text>
<text x="152.6" y="191.4">GPIO8_CEO</text>
<text x="152.6" y="186.3">SAFETY_RELAY</text>
<text x="230.9" y="187.6">BAT+</text>
<text x="230.9" y="190.1">BAT-</text>
<text x="152.6" y="193.9">GPIO4</text>
<text x="152.6" y="196.4">GPIO9_MISO</text>
<text x="226.5" y="197.7">FAN1_OUT</text>
<text x="231" y="193.9">NRST</text>
<text x="152.6" y="199">GPIO10_MOSI</text>
<text x="152.6" y="201.5">GPIO11_SCLK</text>
<text x="226.5" y="200.3">FAN2_OUT</text>
<text x="152.6" y="206.6">GPIO2_SDA</text>
<text x="152.6" y="209.1">GPIO3_SCL</text>
<text x="223.4" y="204.1">CID2_EXTEND</text>
<text x="224.5" y="209.1">LACT2_OUT1</text>
<text x="225.2" y="206.6">CID2_HOME</text>
<text x="224.5" y="211.7">LACT2_OUT2</text>
<text x="228.3" y="215.5">I2C_SCL</text>
<text x="152.6" y="219.3">HX711_OIL_DOUT</text>
<text x="152.6" y="221.8">HX711_OIL_SCLK</text>
<text x="228.2" y="218">I2C_SDA</text>
<text x="152.6" y="224.4">HX711_WATER_DOUT</text>
<text x="152.6" y="226.9">HX711_WATER_SCLK</text>
<text x="225.2" y="223.1">CID1_HOME</text>
<text x="225.5" y="225.7">STEP_DIR+</text>
<text x="152.6" y="232">PUMP1_01</text>
<text x="225.1" y="230.7">STEP_PUL+</text>
<text x="225.1" y="233.3">STEP_PUL-</text>
<text x="225.5" y="228.2">STEP_DIR-</text>
<text x="152.6" y="234.5">PUMP1_02</text>
<text x="152.6" y="237.1">PUMP2_01</text>
<text x="152.6" y="239.6">PUMP2_02</text>
<text x="225.1" y="235.8">STEP_ENA+</text>
<text x="225.1" y="238.4">STEP_ENA-</text>
<text x="152.6" y="242.2">SOL1_D</text>
<text x="152.6" y="244.7">SOL2_D</text>
<text x="231.8" y="246">SWO</text>
<text x="239.9" y="242.9">SWO_Jumper</text>
<text x="243.3" y="241.1">JP2</text>
<text x="152.6" y="247.2">PSOL1_D</text>
<text x="152.6" y="249.8">PSOL2_D</text>
<text x="229.6" y="251.1">SWCLK</text>
<text x="230" y="248.5">SWDIO</text>
<text x="152.6" y="252.3">PSOL3_D</text>
<text x="152.6" y="254.9">PSOL4_D</text>
<text x="152.6" y="257.4">PSOL5_D</text>
<text x="152.6" y="259.9">PSOL6_D</text>
<text x="152.6" y="262.5">PSOL7_D</text>
</g>
<g font-size="1.8" fill="#725600">
<text x="38.1" y="135.7">File:</text>
<text x="43.3" y="135.7">Controller.kicad_sch</text>
<text x="298.4" y="149.6">File:</text>
<text x="303.7" y="149.6">Driver.kicad_sch</text>
<text x="151.1" y="266.5">File:</text>
<text x="156.4" y="266.5">Connector.kicad_sch</text>
</g>
</svg>
